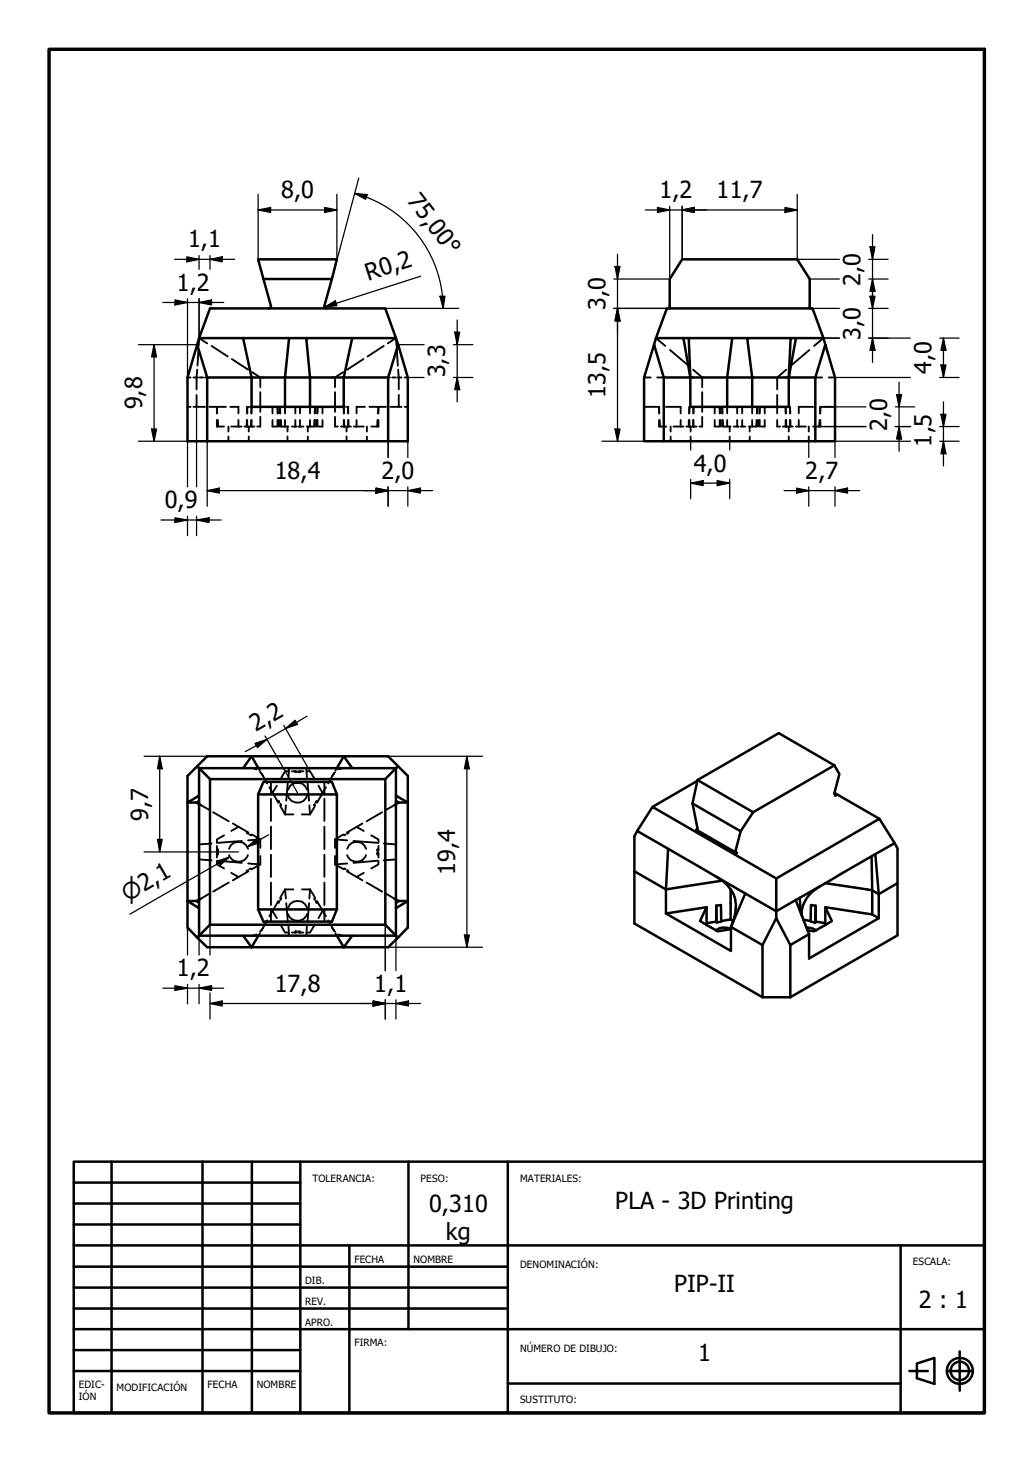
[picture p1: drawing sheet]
<svg xmlns="http://www.w3.org/2000/svg" width="210mm" height="297mm" viewBox="0 0 210 297" stroke-linecap="round" stroke-linejoin="round" font-family="sans-serif">
<!-- layer: Visible (ISO) -->
<g fill="none" stroke="#000" stroke-width=".51">
<path d="M53.5 56.7l1.6 5.5M67.4 56.7l1.1-4h-16l1 4h13.9l-1.5 5.4a.41 .41 0 0 0 .4 .6M40.4 68.7h9l1.7 8h-9M40.4 68.7l2.3-6h35.6l2.2 6M40.4 68.7l-.3 1.3M42.1 76.7l-2-6.7-2 6.7v12.9h44.8v-12.9l-2-6.7-2 6.7v12.9M42.1 76.7v12.9M49.4 68.7h9.3M55 62.1a.41 .41 0 0 1-.4 .6M62.2 68.7h-3.5l-.8 8h-6.8v6h18.7v-6l1.8-8h8.9l.4 1.3M71.6 68.7h-9.4l.8 8h15.9M132.9 70l2 6.7v12.9h-4v-12.9z"/>
<path d="M132.9 70l.4-1.3h5.6l1.4 8h-5.4M133.3 68.7l2.2-6h29.6l2.2 6M136.1 62.7v-6l2.5-4h23.4l2.5 4v6M138.9 68.7h1.1M140.3 76.7v6h20v-6M148.8 68.7h-8.8l.3 8h7.5l1-8h3M160.3 76.7h5.4M160.7 68.7h-8.9l1 8h7.5l.4-8h1M167.7 70l2 6.7v12.9h-4v-12.9zM167.7 70l-.4-1.3h-5.6l-1.4 8M57.9 82.7v-6h5.1v6M134.9 89.6h30.8"/>
<path d="M147.8 82.7v-6h5v6M40.1 155.7l.3 .4v5.6l-2.3 1.4v-5.4l4-4h9l-1.7 2.4h-9l2.3 2.2v29.6M42.7 158.3h35.6M49.4 156.1h22.2M52.5 156.1l-1.4-2.4h18.7l-1.3 2.4M53.5 158.9h13.9l1.1 2.5h-16zM80.9 155.7l-.4 .4v5.6l2.4 1.4h-1.9M141.7 158.7l-9.1 5.2M141.7 158.5l-1 4.7M141.7 158.5l11.3 6.5M169.5 155.5l1.1 1.8-1.1 3.8 .3 .6M169.5 155.5l-11.3-6.5-16.5 9.5"/>
<path d="M169.5 155.5l-16.5 9.5M39.9 163.1h-1.8v25.4l4 4h36.8l4-4v-30.8l-4-4h-9.1l1.8 2.4h8.9l-2.2 2.2v29.6l2.2 2.2v-5.6M40.4 163.4l-.5-.3 .5-.4v20.7M40.4 161.7v1M52.5 161.4v23.4M68.5 161.4v23.4M80.5 161.7v1l.5 .4-.5 .3M80.5 162.7v20.7l.5-.3-.5-.3M128.9 177l6.4 3.7M129.5 168.8l-.6 1.1v17.7l26 15M129.5 168.8l6.3 3.7-.5 8.2M129.5 168.8l3.1-4.9 25.1 14.6"/>
<path d="M135.8 172.5l15.6 9M140.7 163.2l1 5.1v.3h-.2l8.2 4.7-.2-.2v-.3l1-3.9M140.7 163.2l9.8 5.7M145.6 178.2a6.7 6.7 0 0 1 3.5 8.6l-.4 1.3M146.7 178.9l-11.4 1.8M153 165l-2.5 3.9M169.5 161.1l9.2 5.3M177.1 174l-14.6 8.4 .2 2.7 .3 1.1M177.9 173.5l-.8 .5 .1 6.9-9.5-1.5M181.8 171.3l-3.1-4.9-21 12.1v6.7l4-2.3M182.4 179.4l-3.8 2.3M39.9 183.1h-1.8l2.3 1.4v5.6l-.3 .4"/>
<path d="M40.4 182.8l-.5 .3 .5 .3v1.1M49.4 190.1h22.2M52.5 184.8l1 2.4h13.9l1.1-2.4M52.5 184.8h16M68.5 190.1l1.3 2.4 1.8-2.4h8.9l.4 .4M78.3 187.9h-35.6l-2.3 2.2h9l1.7 2.4 1.4-2.4M81 183.1h1.9l-2.4 1.4v-1.1M135.3 185.6l13.2 7.6v-4.9M135.3 180.7v4.9l8.3-1.3M143.6 184.3l-1.4 2.8 3.7 2.1 2.6-.4a2.8 2.8 0 0 0-3 .2M143.6 184.3v3.3M145.5 184l1-.1 .1 3.3-1 .2z"/>
<path d="M145.5 184v3.2M145.6 187.4l-.1-.2-1.9 .4-.2 .2M146.6 187.1l1.9-.3 .5 .3M148.5 180.6v6.2M148.5 188.3l6.4 3.7M157.7 186.5v-1.3l-6.3-3.7-2.9 6.8M160.6 192l-2.9-5.5-2.8 5.5v10.6M160.6 192v10.6M162.5 182.4l-.8 .5 2.7 6.9M163.3 186.9l1.4 .2M163.9 188.5h.8l1.2 .5M164.4 189.8l-3.8 2.2"/>
<path d="M164.8 183.9l.9 .1v3.4l-1-.2zM165.7 187.2l2 .4 .1 .2M165.7 184v3.2M165.7 187.2v.2M166.6 180.1a6.7 6.7 0 0 0-3.7 5.7M167.7 184.3v3.3M177.2 185.8l-9.5-1.5 1.3 2.8-3.6 2.1-1.3-.2M178.6 181.7l-.7-8.2 3.9-2.2 .6 1.1v17.6l-21.8 12.6M178.6 181.7l-1.4-.8v4.9l1.4 .7M178.6 186.5l-14.2 8.2v-4.9M178.6 181.7v4.8M154.9 202.6h5.7"/>
</g>
<!-- layer: Oculto (ISO) -->
<g fill="none" stroke="#000" stroke-width=".38">
<path d="M38.1 76.7h.6M39.3 76.7h1M40.1 75.1l-.2 4M40.3 71.1l-.2 3.2M40.6 76.7h.7M41.7 76.7h.4M42.1 69.8l-1.7-1.1v1.6M43 70.3l3.3 2.1M47.1 72.9l3.3 2.2M51.2 75.6l1.7 1.1v2M52.9 79.7v4M68.1 79.7v4"/>
<path d="M69.7 75.6l-1.6 1.1v2M73.9 72.9l-3.4 2.2M78 70.3l-3.3 2.1M78.8 69.8l1.7-1.1 .1 1.6M78.9 76.7h.3M79.7 76.7h.7M80.6 71.1l.2 3.2M80.7 76.7h.9M80.9 75.1l.1 4M82.2 76.7h.7M130.9 76.7h1.3M133.3 68.7l1.9 1.6"/>
<path d="M133.5 76.7h1.4M136.1 71.1l3.8 3.2M140.8 75.1l1.9 1.6v2M142.7 79.7v4M159.8 75.1l-1.9 1.6v2.4M164.5 71.1l-3.8 3.2M165.7 76.7h1.4M167.3 68.7l-1.9 1.6M168.4 76.7h1.3M38.1 82.7h.6M39.9 80.2v2.5h-.6M39.9 82.7h1.8"/>
<path d="M42.5 82.7h3.4M44.1 84v-1.3v1.3M44.1 85.3v1.4h1.4M44.3 85.3v1.4M46.4 86.7v1M46.4 88.7v.9M46.8 82.7h1.7v1.3M47 86.7h2.1M48.5 85.3v1.4M49.7 86.7h.8M50.2 85.3l-.1 1.4M50.2 82.7v1.3v-1.3h.3"/>
<path d="M50.2 85.3v1.4M50.5 86.7v1M50.5 88.7v.9M50.8 82.7h.3v1.3M51 86.7h.1M51.1 85.3l-.1 1.4h-.3M51.1 82.7v1.3M51.1 85.3v1.4M51.1 86.7h.6M52.9 84.7v2h-.6M55.4 82.7v1.3M55.4 85.3v1.4h.9"/>
<path d="M56.4 84v-1.3l.1 1.3M56.4 85.3v1.4M56.6 85.3v1.4M56.9 84v-1.3l.1 1.3M56.9 85.3v1.4M57.1 86.7h1.5M57.1 85.3v1.4M57.9 82.7v1.3M57.9 85.3v1.4M58.4 86.7v1M58.4 88.7v.9M59.3 86.7h1"/>
<path d="M60 82.7v1.3M60 85.3v1.4M60.6 86.7h1.1M61 82.7v1.3M61 85.3v1.4M62.4 86.7h1.5M62.5 86.7v1M62.5 88.7v.9M63 82.7v1.3M63 85.3v1.4M63.9 85.3l-.1 1.4M63.9 84l.1-1.3v1.3"/>
<path d="M64 85.3v1.4M64.4 85.3l-.1 1.4M64.5 84v-1.3v1.3M64.5 85.3v1.4M65.5 82.7v1.3M65.5 85.3v1.4h-.8M68.1 84.7v2h.5M69.3 86.7h.5M69.8 86.7h.2M69.8 82.7v1.3M69.8 85.3v1.4M69.9 85.3l.1 1.4"/>
<path d="M70 86.7h.2M70.1 82.7h-.3l.1 1.3M70.4 82.7h.3v1.3v-1.3M70.4 86.7v1M70.4 88.7v.9M70.5 86.7h.8M70.7 85.3v1.4M70.8 85.3v1.4M71.9 86.7h2M72.5 85.3v1.4M74.2 82.7h-1.7v1.3M74.5 86.7v1"/>
<path d="M74.5 88.7v.9M75.1 82.7h3.3M76.7 85.3l-.1 1.4M76.8 84l.1-1.3v1.3M76.9 85.3v1.4h-1.5M79.3 82.7h2.3M81 80.2v2.5M82.2 82.7h.7M130.9 82.7h3M133.9 85.3v1.4h1.5M133.9 84v-1.3l.1 1.3M134 85.3l.1 1.4"/>
<path d="M135.3 82.7h3v1.3M136.3 86.7v1M136.3 88.7v.9M136.8 86.7h2.1M138.3 85.3v1.4M139.4 86.7h.9v1M140 85.3v1.4M140.1 82.7v1.3M140.1 85.3v1.4M140.1 82.7l-.1 1.3M140.2 82.7h.1M140.3 88.7v.9"/>
<path d="M140.8 85.3v1.4h-.2M140.9 85.3v1.4h.6M140.9 82.7v1.3M142.7 84.7v2h-.6M145.2 85.3v1.4h.8M145.2 82.7v1.3M146.2 84v-1.3l.1 1.3M146.2 85.3v1.4M146.4 85.3v1.4M146.7 84v-1.3l.1 1.3M146.7 85.3v1.4M146.9 85.3v1.4h1.6"/>
<path d="M147.8 82.7v1.3M147.8 85.3v1.4M148.3 86.7v1M148.3 88.7v.9M149.1 86.7h1M149.8 82.7v1.3M149.8 85.3v1.4M150.5 86.7h.9M150.8 82.7v1.3M150.8 85.3v1.4M152.3 86.7v1M152.3 88.7v.9"/>
<path d="M152.8 82.7v1.3M152.8 85.3v1.4M153.7 85.3v1.4h-1.6M153.8 84l.1-1.3v1.3M153.9 85.3v1.4M154.2 85.3v1.4M154.3 84l.1-1.3v1.3M154.4 85.3v1.4M155.4 85.3v1.4h-.8M155.4 82.7v1.3M157.9 85.3v1.4h.6M157.9 80.2v3.8"/>
<path d="M159.1 86.7h.6M159.6 84v-1.3l.1 1.3M159.6 85.3v1.4M159.8 85.3v1.4h.2M160.3 82.7h.1M160.3 88.7v.9M160.5 82.7h.1M160.5 82.7v1.3M160.5 85.3v1.4M160.5 82.7l.1 1.3M160.6 85.3l.1 1.4M161.1 86.7h-.8v1"/>
<path d="M161.7 86.7h2.1M162.3 85.3v1.4M164.3 86.7v1M164.3 88.7v.9M165.2 82.7h-2.9v1.3M166.6 85.3l-.2 1.4M166.6 84l.1-1.3v1.3M166.7 85.3v1.4h-1.5M166.8 82.7h2.9M51.3 156.1l.8 .2M52.5 156.1l.3 .5M52.8 156.9l.6 .7"/>
<path d="M53.1 157.1l.3 .5M53.4 157.6l.9 1.6M54.7 159.9l1.9 3.2M55.1 158.9v2.2M56.3 159.6l-.9 1.5M58.5 158.9l-.3 3.8M58.6 156.7h-.7l-.8 1.5M58.7 156.1l-.1 1.9M59.3 156.7h1M60 156.8l.3 .1M60 156.7v.1M60.6 156.7h1.1"/>
<path d="M61 156.7v.1M61 156.8l-.4 .1M62.2 156.1l.2 1.9M62.4 156.7h.6l.9 1.5M62.5 158.9l.3 3.8M64.7 159.6l.8 1.5M65.9 158.9v2.2M66.2 159.9l-1.8 3.2M67.6 157.6l-.9 1.6M67.9 157.1l-.3 .5M68.1 156.9l-.5 .7M68.5 156.1l-.4 .5"/>
<path d="M69.7 156.1l-.9 .2M40.4 174.6l2.6 .2M40.4 163.4h.2M40.4 163.1l.2 .2M40.7 163.5l.2 .1M40.8 163.6h.1M40.9 163.6l1.6 .9M43 171.4l-2.6 .2M43.3 165l3.2 1.9M44.1 174.9v.7l1.4 .9M44.1 173.2v.4M44.1 171.9v.7"/>
<path d="M44.1 173.6v.6M44.1 172.6v.3M44.2 174.9l4.9 .4M44.3 172.6v.3M44.3 173.2v.4M45.5 169.7l-1.4 .8v.7M46.5 179.3l-3.2 1.9M46.5 172.5a2.04 2.04 0 0 1 2-1.4 2.04 2.04 0 0 1 1.9 1.4M46.5 173.7a2.01 2.01 0 0 0 2 1.4 2.01 2.01 0 0 0 1.9-1.4M47 177.3l1.5 .9M47.3 167.3l3.2 1.8M48.5 168l-1.5 .8"/>
<path d="M49.1 170.9l-4.9 .3M50.2 169.1l.2 .3M50.2 169v.1M50.2 177.1v.1M50.4 175.4l2.5 .2M50.4 176.8l-.2 .2M50.5 177l-3.2 1.9M50.7 169.5l.4 .2M51.1 176.5l-.4 .1M51.1 176.6h.1M51.1 169.5v.1M51.3 169.6l1.6 .9"/>
<path d="M52.9 170.5v1.8M52.9 173.9v1.7M52.9 175.6l-1.6 .9M52.9 170.5l-2.5 .2M55.1 162.3v4.5M55.1 167.9v4.6M55.1 173.7v4.5M55.1 179.3v4.6M56.5 162.8l-.1 .1M56.6 162.7l.2 .3M56.9 163.7h.1M57 163.3l.1 .3"/>
<path d="M57 163.9l.9 1.6M57.9 165.5h1.7M58.1 163.6l-.2 1.9M58.5 160.5a2.04 2.04 0 0 1 2-1.4 2.04 2.04 0 0 1 1.9 1.4M58.5 161.7a2.01 2.01 0 0 0 2 1.4 2.01 2.01 0 0 0 1.9-1.4M61.3 165.5h1.7M62.9 163.6l.1 1.9M63.9 163.9l-.9 1.6M63.9 163.7h.1M64 163.3l-.1 .3M64.4 162.7l-.3 .3M64.5 162.8v.1"/>
<path d="M65.9 162.3v4.5M65.9 167.9v4.6M65.9 173.7v4.5M65.9 179.3v4.6M68.1 170.5v1.8M68.1 173.9v1.7M68.1 170.5l2.4 .2M68.1 175.6l1.6 .9M69.7 169.6l-1.6 .9M69.8 169.5l.1 .1M69.9 176.5l.3 .1M69.9 176.6h-.1"/>
<path d="M70.2 169.5l-.3 .2M70.5 177l3.2 1.9M70.5 176.8l.3 .2M70.5 172.5a2.04 2.04 0 0 1 2-1.4 2.04 2.04 0 0 1 1.9 1.4M70.5 173.7a2.01 2.01 0 0 0 2 1.4 2.01 2.01 0 0 0 1.9-1.4M70.5 175.4l-2.4 .2M70.7 169v.1M70.7 177.1v.1M70.8 169.1l-.3 .3M71.8 170.9l5 .3M72.5 168l1.4 .8M73.7 167.3l-3.2 1.8"/>
<path d="M73.9 177.3l-1.4 .9M74.5 179.3l3.2 1.9M75.4 169.7l1.5 .8v.7M76.6 173.2l.1 .4M76.7 172.6l-.1 .3M76.8 174.9l-5 .4M76.8 173.6h.1M76.8 172.6h.1M76.9 174.9v.7l-1.5 .9M76.9 171.9v1M76.9 173.2v1M77.7 165l-3.2 1.9"/>
<path d="M78 171.4l2.5 .2M80.1 163.6l-1.6 .9M80.2 163.6h-.1M80.3 163.5l-.2 .1M80.5 163.4h-.2M80.5 174.6l-2.5 .2M80.5 163.1l-.1 .2M40.6 182.9l-.2 .2M40.6 182.7l-.2 .1M40.9 182.5l-.1 .1M40.9 182.5l-.2 .2M42.5 181.6l-1.6 .9"/>
<path d="M52.1 189.9l-.8 .2M52.8 189.6l-.3 .5M53.4 188.6l-.6 .7M53.4 188.6l-.3 .5M54.3 187l-.9 1.6M55.1 185v2.2M55.4 185.1l.9 1.4M56.4 183.3l.1 .1M56.6 183.1l-1.9 3.1M56.8 183.1l-.2 .3M56.9 182.4l.1 .1M57.1 188l.8 1.5h.7"/>
<path d="M57.1 182.5l-.1 .4M57.9 180.7h1.7M57.9 180.7l.2 1.8M57.9 180.7l-.9 1.5M58.2 183.5l.3 3.7M58.5 184.5a2.04 2.04 0 0 1 2-1.4 2.04 2.04 0 0 1 1.9 1.4M58.5 185.7a2.01 2.01 0 0 0 2 1.4 2.01 2.01 0 0 0 1.9-1.4M58.6 188.2l.1 1.9M59.3 189.5h1M60 189.4v.1M60.3 189.2h-.3v.1M60.6 189.2h.4v.1"/>
<path d="M60.6 189.5h1.1M61 189.4v.1M61.3 180.7h1.7M62.4 188.2l-.2 1.9M62.8 183.5l-.3 3.7M63 180.7l-.1 1.8M63 180.7l.9 1.5M63.9 188l-.9 1.5h-.6M63.9 182.5l.1 .4M64 182.4l-.1 .1M64.1 183.1l.3 .3M64.4 183.1l1.8 3.1"/>
<path d="M64.5 183.3v.1M65.5 185.1l-.8 1.4M65.9 185v2.2M66.7 187l.9 1.6M67.6 188.6l.5 .7M67.6 188.6l.3 .5M68.1 189.6l.4 .5M68.8 189.9l.9 .2M78.5 181.6l1.6 .9M80.1 182.5l.1 .1M80.1 182.5l.2 .2M80.3 182.7l.2 .1"/>
<path d="M80.4 182.9l.1 .2"/>
</g>
<g fill="#000">
<circle cx="140.8" cy="86.7" r=".19"/>
<circle cx="140.9" cy="86.7" r=".19"/>
<circle cx="159.8" cy="86.7" r=".19"/>
</g>
<!-- layer: Borde (ISO) -->
<path d="M10 10h190v277.1h-190z" fill="none" stroke="#000" stroke-width=".7"/>
<g fill="none" stroke="#000" stroke-width=".51">
<path d="M15 236h185v51.1h-185zM22.7 236v51.1M41.1 236v51.1M51.2 236v51.1M61 236v51.1M83 236v34.1M103.2 236v51.1M15 257.4h88.2M15 248.8h46M15 244.5h46M15 240.3h46M15 253h185"/>
<path d="M71 253v34.1M183 253v34.1M15 278.6h46M15 265.9h88.2M15 261.6h88.2M15 274.3h46M15 270.1h185M184.8 278.6h3.7M186.3 277l3.6-1.1v5.3l-3.6-1.2zM192.4 278.6h5.3M195 274.6v8M103.2 281.1h79.8"/>
<circle cx="195" cy="278.5" r="2.64"/>
<circle cx="195" cy="278.5" r="1.87"/>
</g>
<!-- layer: Cota (ISO) -->
<g fill="none" stroke="#000" stroke-width=".25">
<path d="M52.5 39.5v13.2M68.5 39.5v13.2M72.1 39.3l2.5 .2-.3 1zM72.1 39.3l2.3 .8M72.9 36.2l-5.5 20.5M162 39.5v13.2h8.6M35.5 52.7h12.2M38 52.2l2.4 .5-2.4 .5zM40.4 51.9v2.8M42.7 52.7l2.4-.5v1zM42.7 51.9v2.8M52.5 42.7l2.5-.6v1.1z"/>
<path d="M52.5 42.7h16M66 42.1l2.5 .6-2.5 .5zM74.5 40.1a24.2 24.2 0 0 1 15.5 22.6M85.5 56.1l-19.6 6.3M125 54.2h1l-.5 2.5zM125.5 51.7v37.9M131.1 42.7h30.9M133.6 42.1l2.5 .6-2.5 .5zM136.1 41.9v14.8h-11.4M138.6 42.7l2.5-.6v1.1zM138.6 41.9v10.8M159.5 42.1l2.5 .6-2.5 .5z"/>
<path d="M164.5 56.7h6.1M176.5 52.7h4M176.5 56.7h4M176.8 50.2h1l-.5 2.5zM177.3 56.7l.5 2.5h-1zM177.3 47.7v25.9M28.1 70h12M31.3 70l.5 2.5h-1zM31.3 70v19.6M33.1 61.5h12.4M35.6 60.9l2.5 .6-2.5 .5zM38.1 60.7v16"/>
<path d="M40.4 61.5l2.6-.6v1.1zM40.4 60.7v8M42.7 62.5v.2M65.9 62.4l2.2-1.3 .4 1zM78.3 62.7h14.9M80.9 70h5.3M82.9 76.7h3.3M89.4 60.2h1l-.4 2.5zM92.1 76.7h4M92.1 70h4M92.4 67.5h1l-.5 2.5zM92.9 76.7l.5 2.5h-1z"/>
<path d="M92.9 65v16.6M124.7 62.7h10.8M125.5 62.7l.5 2.5h-1zM165.1 62.7h5.5M167.3 68.7h3.3M169.7 76.7h15.3M176.5 62.7h4M176.5 68.7h8.5M176.8 60.2h1l-.5 2.5zM177.3 68.7l.5 2.5h-1zM182.7 77.6v14.1M190.9 76.7h4"/>
<path d="M190.9 68.7h4M191.2 74.2h1l-.5 2.5zM191.7 68.7l.5 2.5h-1zM191.7 68.7v8M28.1 89.6h10v9.3M30.8 87.2h1l-.5 2.4zM39.9 82.7v16.2M42.1 99.7l2.5-.5v1zM42.1 99.7h45.8M42.1 89.6v13.3M76.4 99.2l2.5 .5-2.5 .5zM78.9 89.6v3.3"/>
<path d="M78.9 98.9v4M82.9 99.7l2.5-.5v1zM82.9 89.6v3.3M82.9 98.9v4M122.3 89.6h8.6M125 87.2h1l-.5 2.4zM140.3 98.2l2.6-.6v1.1zM140.3 98.2h8M140.3 89.6v1.8M140.3 97.4v3.9M145.7 97.6l2.6 .6-2.6 .5zM148.3 89.6v1.8"/>
<path d="M148.3 97.4v3.9M159.3 99.7h15.4M161.9 99.2l2.4 .5-2.4 .5zM164.3 89.6v3.3M164.3 98.9v4M166.7 86.7h9.3M166.7 82.7h9.3M169.7 99.7l2.5-.5v1zM169.7 98.9v4M181.9 86.7h3.1M181.9 82.7h4M182.2 80.2h1l-.5 2.5z"/>
<path d="M182.7 86.7l.5 2.5h-1zM185 89.6h-15.3v3.3M190.9 89.6h4M190.9 86.7h4M191.2 84.2h1l-.5 2.5zM191.7 89.6l.5 2.6h-1zM191.7 81.6v13.1M32.7 105.6h12.3M35.6 105.2l2.5 .4-2.5 .6zM38.1 104.9v3.9M39.9 105.6l2.6-.4v1zM39.9 104.9v3.9"/>
<path d="M29.3 153.7h12.8M32.4 153.7l.6 2.5h-1zM32.4 153.7v19.4M51.8 151.1l2.4-.9-1.9 1.7zM53.8 149.5l6.7 11.6M57.7 147.4l5.3 9.3M58 148l1.9-1.6 .6 .8zM62.4 145.5l-12.6 7.2M78.9 153.7h19.1M94.9 153.7l.5 2.5h-1zM94.9 153.7v38.8M29.3 173.1h19.2"/>
<path d="M32 170.5h1l-.6 2.6zM44.3 174.9l2.4-.8-1.9 1.7zM44.5 175.3l2.2-1.2-20.3 11.6M50.2 172.1l2-1.7 .5 .8zM54.6 169.6l-4.4 2.5M38.1 188.5v5.5M40.4 190.1v3.9M42.7 187.9v6.1M78.3 187.9v9.3M78.9 192.5h19.1M80.5 190.1v7.1M94.4 190h1l-.5 2.5z"/>
<path d="M33.1 200.8h12.4M35.6 200.3l2.5 .5-2.5 .4zM38.1 200v3.9M40.4 200.8l2.6-.5v.9zM40.4 200v3.9M42.7 203.9l2.4-.5v1zM42.7 201.7v5.4M42.7 203.9h42.8M75.8 203.4l2.5 .5-2.5 .5zM78.3 203.1v4M80.5 203.9l2.5-.5v1zM80.5 203.1v4"/>
</g>
<g fill="#000">
<path d="M72.1 39.3l2.5 .2-.3 1zM38 52.2l2.4 .5-2.4 .5zM42.7 52.7l2.4-.5v1zM52.5 42.7l2.5-.6v1.1zM66 42.1l2.5 .6-2.5 .5zM125 54.2h1l-.5 2.5zM133.6 42.1l2.5 .6-2.5 .5zM138.6 42.7l2.5-.6v1.1zM159.5 42.1l2.5 .6-2.5 .5zM176.8 50.2h1l-.5 2.5zM177.3 56.7l.5 2.5h-1zM31.3 70l.5 2.5h-1z"/>
<path d="M35.6 60.9l2.5 .6-2.5 .5zM40.4 61.5l2.6-.6v1.1zM65.9 62.4l2.2-1.3 .4 1zM89.4 60.2h1l-.4 2.5zM92.4 67.5h1l-.5 2.5zM92.9 76.7l.5 2.5h-1zM125.5 62.7l.5 2.5h-1zM176.8 60.2h1l-.5 2.5zM177.3 68.7l.5 2.5h-1zM191.2 74.2h1l-.5 2.5zM191.7 68.7l.5 2.5h-1zM30.8 87.2h1l-.5 2.4z"/>
<path d="M42.1 99.7l2.5-.5v1zM82.9 99.7l2.5-.5v1zM125 87.2h1l-.5 2.4zM140.3 98.2l2.6-.6v1.1zM145.7 97.6l2.6 .6-2.6 .5zM169.7 99.7l2.5-.5v1zM182.2 80.2h1l-.5 2.5zM182.7 86.7l.5 2.5h-1zM191.2 84.2h1l-.5 2.5zM191.7 89.6l.5 2.6h-1zM35.6 105.2l2.5 .4-2.5 .6zM39.9 105.6l2.6-.4v1z"/>
<path d="M76.4 99.2l2.5 .5-2.5 .5zM161.9 99.2l2.4 .5-2.4 .5zM32.4 153.7l.6 2.5h-1zM51.8 151.1l2.4-.9-1.9 1.7zM58 148l1.9-1.6 .6 .8zM94.9 153.7l.5 2.5h-1zM32 170.5h1l-.6 2.6zM44.3 174.9l2.4-.8-1.9 1.7zM50.2 172.1l2-1.7 .5 .8zM94.4 190h1l-.5 2.5zM35.6 200.3l2.5 .5-2.5 .4zM40.4 200.8l2.6-.5v.9z"/>
<path d="M42.7 203.9l2.4-.5v1zM75.8 203.4l2.5 .5-2.5 .5zM80.5 203.9l2.5-.5v1z"/>
</g>
<g font-size="4.8">
<text x="57.1" y="40.3">8,0</text>
<text x="82.6" y="40.8" transform="rotate(53 82.6 40.8)">75,00°</text>
<text x="134" y="40.3">1,2</text>
<text x="145.6" y="40.3">11,7</text>
<text x="38.2" y="50.3">1,1</text>
<text x="35.9" y="59">1,2</text>
<text x="74.8" y="57" transform="rotate(-18 74.8 57)">R0,2</text>
<text x="174.9" y="58" transform="rotate(-90 174.9 58)">2,0</text>
<text x="123.1" y="63" transform="rotate(-90 123.1 63)">3,0</text>
<text x="174.9" y="69" transform="rotate(-90 174.9 69)">3,0</text>
<text x="90.5" y="76.7" transform="rotate(-90 90.5 76.7)">3,3</text>
<text x="189.3" y="76.1" transform="rotate(-90 189.3 76.1)">4,0</text>
<text x="28.9" y="83.2" transform="rotate(-90 28.9 83.2)">9,8</text>
<text x="123.1" y="80.8" transform="rotate(-90 123.1 80.8)">13,5</text>
<text x="180.3" y="87.6" transform="rotate(-90 180.3 87.6)">2,0</text>
<text x="141" y="95.8">4,0</text>
<text x="189.3" y="90.7" transform="rotate(-90 189.3 90.7)">1,5</text>
<text x="55.8" y="97.3">18,4</text>
<text x="77.5" y="97.3">2,0</text>
<text x="163.6" y="97.3">2,7</text>
<text x="33.5" y="103.3">0,9</text>
<text x="52" y="148.7" transform="rotate(-30 52 148.7)">2,2</text>
<text x="30.1" y="166.7" transform="rotate(-90 30.1 166.7)">9,7</text>
<text x="92.5" y="177.7" transform="rotate(-90 92.5 177.7)">19,4</text>
<text x="35.9" y="198.4">1,2</text>
<text x="55.8" y="201.5">17,8</text>
<text x="76" y="201.5">1,1</text>
<text x="125" y="245.6">PLA - 3D Printing</text>
<text x="87.2" y="246.2">0,310</text>
<text x="90.6" y="252">kg</text>
<text x="137" y="262.6">PIP-II</text>
<text x="186.7" y="265.7">2 : 1</text>
<text x="141.9" y="276.5">1</text>
</g>
<text font-size="4.6" x="25.9" y="183.2" transform="rotate(-30 25.9 183.2)">⌀2,1</text>
<g font-size="2">
<text x="63.5" y="240.1">TOLERANCIA:</text>
<text x="85.5" y="240.1">PESO:</text>
<text x="105.7" y="240.1">MATERIALES:</text>
<text x="72" y="256.6">FECHA</text>
<text x="84" y="256.6">NOMBRE</text>
<text x="105.7" y="257.6">DENOMINACIÓN:</text>
<text x="185.5" y="257">ESCALA:</text>
<text x="62" y="260.8">DIB.</text>
<text x="62" y="265.1">REV.</text>
<text x="62" y="269.4">APRO.</text>
<text x="72" y="273.5">FIRMA:</text>
<text x="105.7" y="274.6">NÚMERO DE DIBUJO:</text>
<text x="16" y="282.1">EDIC-</text>
<text x="16" y="284.5">IÓN</text>
<text x="23.7" y="282.6">MODIFICACIÓN</text>
<text x="42.2" y="282.1">FECHA</text>
<text x="52.2" y="282.1">NOMBRE</text>
<text x="105.7" y="285.1">SUSTITUTO:</text>
</g>
</svg>
